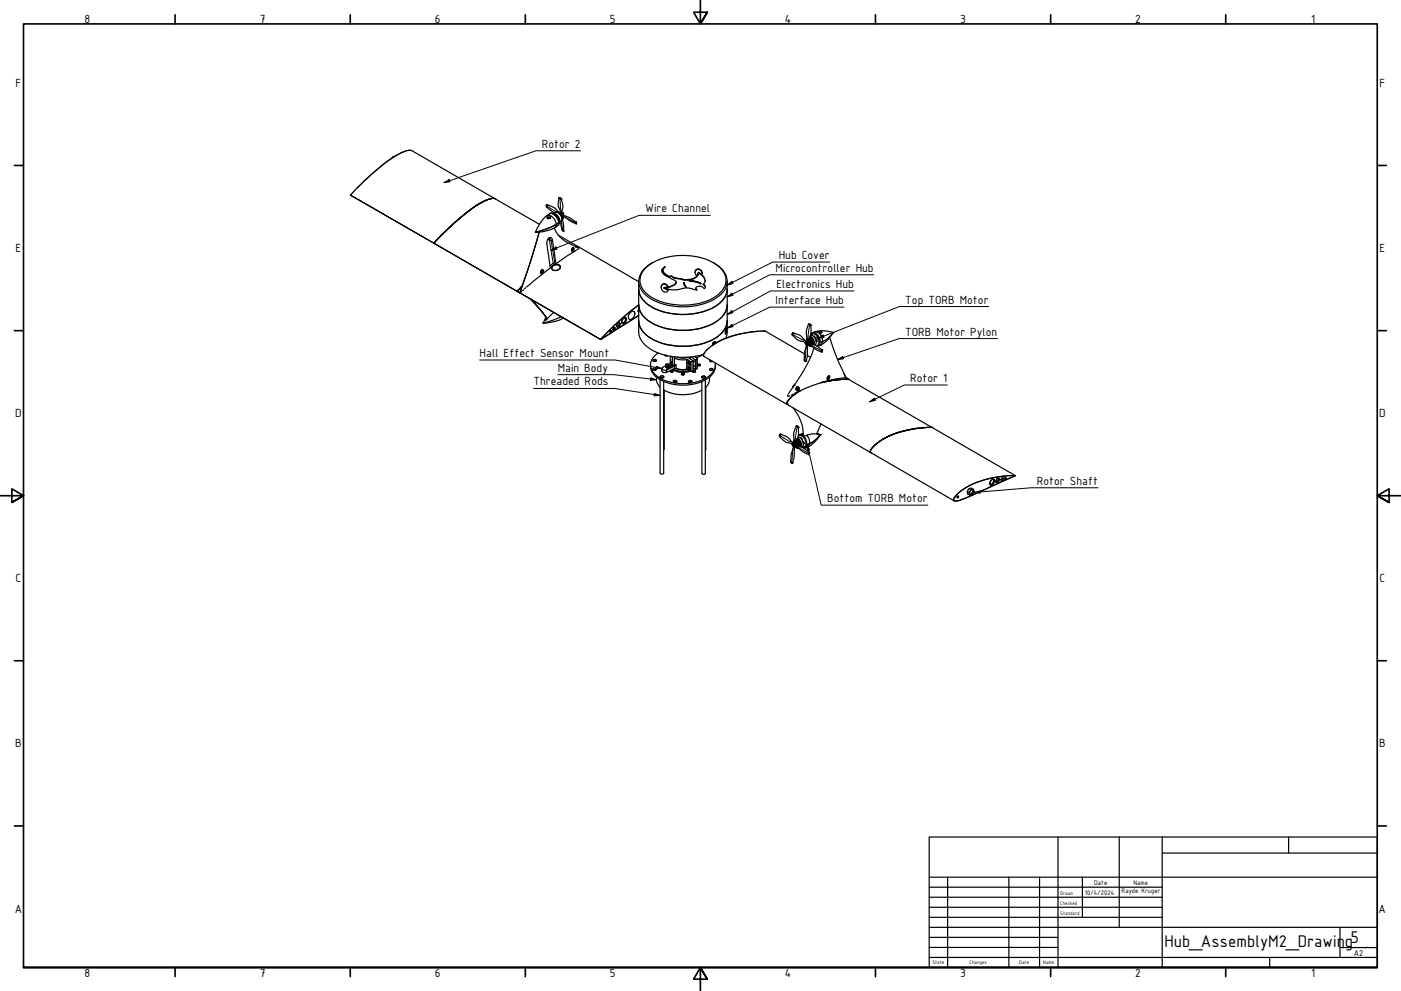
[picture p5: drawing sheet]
<svg xmlns="http://www.w3.org/2000/svg" width="594mm" height="420mm" viewBox="0 0 594 420" stroke-linecap="round" stroke-linejoin="round" font-family="sans-serif">
<!-- layer: Visible (ISO) -->
<g fill="none" stroke="#000" stroke-width=".51">
<path d="M167.1 66.5l-.8 .5 .5-.5M171.5 64.2a50.1 50.1 0 0 0-15.6 11.2l-4.6 4.5M172.6 63.9l-.5 .1M173 63.8l1.6 .1 54.1 31.2M173.9 63.7a23.3 23.3 0 0 0-11.5 6.1l-7.7 6.7-6 6.2M148.6 82.7l35.5 20.3M148.7 82.7h-.1M206.8 84.6l-.6 .3a72.2 72.2 0 0 0-19.6 15.4M208 84.3l-.6 .1M208.4 84.2l1.6 .1M209.2 84.1l-2.3 .5a54.6 54.6 0 0 0-16.8 12.3l-6 6.1M228.6 98.4l-3.6 12.2-4.5 13.5"/>
<path d="M228.7 98.4l-3.8 12.6-4.4 13.2M231.6 87.2l.2 .7-.2-.9a6.7 6.7 0 0 1 5.3 2.8l.7 .5M231.9 86.8l-.1 1.1 3.2 2.2M232 91.4a3.5 3.5 0 0 1 3.8 3.3l.1 .3M232 91.4a15.8 15.8 0 0 0-5 7.1h.1M232.1 91.9a.68 .68 0 0 1 1-.5 .68 .68 0 0 1 .1 1.1 .66 .66 0 0 1-.9 .3 .66 .66 0 0 1-.2-.9zM232.5 92.3l.5-.1v.4M232.9 92.2l-.6 .4v-.2v.3M233 90.6a3.1 3.1 0 0 1 3.8 2.4l.4 1.3-.2 .8-1.5 1.3M233 90.6a3.7 3.7 0 0 1 3.9 3.4l.1 .4M233 90.6a3.7 3.7 0 0 1 3.9 3.3l.1 .4M233 92.3v.3"/>
<path d="M233 90.6l-1 .8M234.4 90.5h.2M234.6 90.5l1.7 1.4 .9 2.3M234.7 90.6a2.89 2.89 0 0 1 2.5 3.5M235.1 96.6a12.1 12.1 0 0 0 7.2 7.1l3 1.5M235.3 90.9a2.87 2.87 0 0 1 1.7 2.6M235.5 96.4a16.7 16.7 0 0 1-8.4 2.1M235.6 95.4l-4.1 1.8-4.4 1.3M235.9 95.1l-.1 .8-.3 .5zM235.9 95.1l-.4 .2M235.9 95l-2.9 1.5-5.9 2M236 91.3l-.2 .1"/>
<path d="M236.5 90l-.9-.1-1 .6M236.8 99.7l34 19.7M236.9 90.1l-.4-.1 1.1 .6M236.9 94.3l-1 .8M236.9 92.6l-.1 .2M237 94.3l-1.1 .7M237.2 94.2v.3M237.4 90.5h.1a.76 .76 0 0 1 .6 1.2M237.6 90.7l.3 .4M237.6 90.7v.1M237.6 90.3l-.1 .2M237.6 90.7l.5 .3-.1 .5z"/>
<path d="M237.6 90.6v.1M237.6 90.3h.1M237.6 90.2l.8 .3M237.6 90.2l-.1-1.1a4.6 4.6 0 0 1-.7-3.7l.2-1.5 .9 .5-.9-.5 .6 .1a6.9 6.9 0 0 1 .7 6.1l.1 .4M237.6 90.4l.8 .1M237.6 90.2l.3 .2M237.6 90.3v.1M237.6 90.4l-.2 .1M237.8 93.8l.5 3.6M237.9 91.1h.1M237.9 91.2v.1M237.9 91.2l.5 1"/>
<path d="M237.9 91.1v.1M238.3 90.2l.5 .1v.6M238.3 97.4l.7 .5M238.3 91.6l.7 4.3v2.1l-.7-.6M238.3 90.3l.5 .8M238.3 91.5v.1M238.3 90.4l.1 .1M238.4 92.2l-.2-.3 .1 .4M238.4 92.2v.5M238.4 92.8l-.3 .8-.9 .7M238.4 91.3l-.1-.5v.8M238.4 90.9l4.2 2.1 1.5 1.1 .2 .7-2.4-1-3.3-2.3z"/>
<path d="M238.6 90.1l.4 .5M239 90.6v.1M244.1 94.1l.3 .7zM244.3 94.8h.1M184.1 103l35.2 20.5M229.2 115.4l.2 .3M229.4 114.7l.2 1-.4-.3 .4-.7M229.6 114.5l.3 1-.3-.9M229.7 114.5a.75 .75 0 0 1 .9 .7 .75 .75 0 0 1-.9 .7l-.5-.3zM229.7 114.5h.3M229.7 114.6l.5 .1-.3 .8M229.8 115.4l-.1 .1"/>
<path d="M230 114.5h.1M234.3 112.7a1.96 1.96 0 0 1 3.3 .6 1.94 1.94 0 0 1-1.8 1.4 1.94 1.94 0 0 1-1.9-1.2zM234.4 112.6a1.79 1.79 0 0 1 1.9-.6 1.79 1.79 0 0 1 1.3 1.5 2.14 2.14 0 0 1-3.7 .3zM235.8 111.9l-1.5-10.1a1.05 1.05 0 0 0-1.1-1.1 1.05 1.05 0 0 0-1 1.1l-.4 1.3 1.6 10.5-10.1 8M235.8 111.9l-.7-.4-.5 .1-1.4 1.2M237.6 113.2a2.05 2.05 0 0 0-2-.9 2.05 2.05 0 0 0-1.7 1.5M242.4 106l.2 .2M242.8 105.1l-.3 .3a.68 .68 0 0 0-.3 .9 .68 .68 0 0 0 .9 .3l.2-1M242.8 105l-.1 1.2a.64 .64 0 0 1-.2-.6 .64 .64 0 0 1 .5-.5M242.8 105.1h.5M242.8 106.1v.1M242.8 105l-.1 .1"/>
<path d="M243 105l-.1 1.2zM243.1 105a.66 .66 0 0 1 .3 .7 .66 .66 0 0 1-.5 .5M244.3 106.2l-8.5 5.7M244.5 104.5l-.5 .1 1.4 .1M245 105.7l-.4 .3M245.4 105.3l-.1 .2M270.8 119.2v21.5a10.6 10.6 0 0 0 7.5 8.6 30.3 30.3 0 0 0 20.1 .9M273.4 114a24.3 24.3 0 0 1 20.6-5.4 17.4 17.4 0 0 1 13.1 7.2 7.3 7.3 0 0 1-3.2 9.6 27.3 27.3 0 0 1-29.1-.4 7.1 7.1 0 0 1-1.4-11zM276.7 111.4a9.2 9.2 0 0 0-5.8 8.8 13.1 13.1 0 0 0 10.2 8.7 27.9 27.9 0 0 0 24.1-3.6 7.4 7.4 0 0 0-.6-12.5l-2.1-1.4M281.1 113.8l1-.7a1.9 1.9 0 0 0-.9 1.9 1.9 1.9 0 0 0 1.5 1.6 1.86 1.86 0 0 0 2 .4l1.4 .8a15.3 15.3 0 0 0 7 .5 3.5 3.5 0 0 0 3.1-2.7 3.7 3.7 0 0 1 2.6 4.2l-.6 .7a.98 .98 0 0 1 .9 .8 .98 .98 0 0 1-.5 1 2.15 2.15 0 0 0-3.5-.2l.5 .9h-.3a10.7 10.7 0 0 0-8.2-.1l-3-.1-2.2-.8a6.3 6.3 0 0 0 4.8-2.4l-.6-.7a12.1 12.1 0 0 1-5.4-3.7l-.1-.6zM281.1 114.7a3.2 3.2 0 0 0 3.5 2.5M281.6 113.6l-1 1.3"/>
<path d="M283.7 117.1v.3M284.6 117.2l1.5 .8M284.6 117v.2M286.1 118l3.4 .6M286.1 117.8v.2M286.8 119.6a2.98 2.98 0 0 1-2.6 2l-1.9 .6M289.5 118.6l2 .1a4.4 4.4 0 0 0 4.7-2.8 4.1 4.1 0 0 1 2.8 3.3M289.5 118.3v.3M290.1 119.8l.8 1.8-.4-.4a.99 .99 0 0 1-.4-1.4zM292.2 118.9l.1 .3 4.9 1M292.3 118.9l2.7 .4 2.2 .9-1.5-.7zM294.7 115.5a1.55 1.55 0 0 1 1.8-1.3 1.55 1.55 0 0 1 1.3 1.8"/>
<path d="M295 114.5a1.7 1.7 0 0 1 2-.2 1.7 1.7 0 0 1 .8 1.9l-1.6-.7-.8 1.3a1.75 1.75 0 0 1-.4-2.3zM296.2 115.6v.3M308.4 119.2v21.5l-.7 2.7M219.3 123.5l35.4 20.4M219.3 123.5h.1M220.5 124.2h.1M220.8 123.9l-.2 .2M221.2 123.5l-.2 .2M221.4 121.3l-2.1 2.2M222 122.9l-.4 .3M222.9 122l-.5 .5M224.9 126.7l3.7 4 3.4 4.5-3.4-4.5-3.7-4"/>
<path d="M230.3 136.9h.1M230.3 136.9h.2M231.5 134.5l-1.1 2.4M231.8 134.9l-.7 .8 .9-.6M234.8 132.4l-3.4 3.5-.3-.2M238 134.3l-3.1 1.3-4.4 1.3M238.9 134.8a15.1 15.1 0 0 1-8.5 2.1M260.1 139l.4-.2a.53 .53 0 0 1 .1 .7 .53 .53 0 0 1-.7 .2zM260.4 138.9l-.5 .8M262 137.2a.56 .56 0 0 1 .8-.2 .56 .56 0 0 1 .1 .8 .68 .68 0 0 1-.6 .9 .68 .68 0 0 1-.7-.7zM262.6 136.9a1.5 1.5 0 0 1-1 1.6M264.3 135.1a.74 .74 0 0 1 1.1-.3 .74 .74 0 0 1 .1 1.1 1.14 1.14 0 0 1-1.8 1v-.9z"/>
<path d="M265.1 134.7a1.71 1.71 0 0 1-1.3 2.3M267.4 132.4a1.01 1.01 0 0 1 1.4-.3 1.01 1.01 0 0 1 .3 1.4 1.81 1.81 0 0 1-2.5 1.7 2.35 2.35 0 0 1 .8-2.8zM270.4 131.9l.2-.1zM270.8 136a10.3 10.3 0 0 0 7.6 8.6 28.4 28.4 0 0 0 26.2-2.1 8.8 8.8 0 0 0 3.8-6.5M270.8 122.5a10 10 0 0 0 6.5 8.2 28.8 28.8 0 0 0 27.3-1.7 8.8 8.8 0 0 0 3.8-6.5M270.8 130.9v.1M270.8 131.6v.2M270.8 132.3v.1M270.8 131.9v.2M270.8 130.5v.2M270.8 130.2v.1M270.8 131.2v.2"/>
<path d="M280.7 120.7a1.5 1.5 0 0 1 2.6 .8l-1.7 .5 1.8 .9a1.64 1.64 0 0 1-2 .8 1.64 1.64 0 0 1-1-1.9zM281.6 122l1.7 1M283.1 121.5a1.42 1.42 0 0 0-1.5-1.1 1.42 1.42 0 0 0-1.2 1.4M289.9 120.1l.3 .9 .7 .6M295.1 122.2l.3 .8M298.2 120.5l.9 1.2M308 139.2l.1 1.4-.5 1.1zM308.4 129.3a10 10 0 0 1-6.5 8.2 28.8 28.8 0 0 1-27.3-1.8 8.8 8.8 0 0 1-3.8-6.4 113.6 113.6 0 0 0-16.1 14.6l16.1-10.1M342.8 137.5l1 .4M258.8 140.3h.4l-.3 .5zM258.8 140.3l-.1 .2M275.8 154.7a7.4 7.4 0 0 0 5.6 7 20.2 20.2 0 0 0 20.2-2.5l1.5-2.5 .2-2"/>
<path d="M276.9 152.6a.82 .82 0 0 1 .8-.2 .82 .82 0 0 1 .6 .6 .78 .78 0 0 1-.9 .3 .78 .78 0 0 1-.5-.7zM276.9 156.8h1.2M276.9 156.2a.67 .67 0 0 1 .9-.2 .67 .67 0 0 1 .3 .9 .68 .68 0 0 1-.9 .1 .68 .68 0 0 1-.3-.8zM277 153.1h1.1M278.4 159.9l.1 2.1 1.4 2.2M279.1 149.6a5.5 5.5 0 0 0-.5 9.9 20.6 20.6 0 0 0 22 0 5.9 5.9 0 0 0 2.7-5.7M279.9 159.8v.1M280 159.7a.69 .69 0 0 1 .8-.4 .69 .69 0 0 1 .5 .7 .76 .76 0 0 1-.8 .3 .76 .76 0 0 1-.5-.6zM280.1 159.4a.79 .79 0 0 1 .9-.1 .79 .79 0 0 1 .4 .7 .73 .73 0 0 1-.9 .4 .73 .73 0 0 1-.4-1zM281.4 159.8v.1M282 150.6l.4 .4 .7-.1M282.3 157.7l.1 .1"/>
<path d="M282.4 157.8l-.1 .1M282.4 155.7l.5 .4 .6-.1M282.6 155.4l.1 .1M282.7 155.6l.8 .5M282.7 155.5v.1M283.4 154.6a.67 .67 0 0 0-1.1 .1M283.5 156h.1M283.5 154.6a.57 .57 0 0 0-.7-.3 .57 .57 0 0 0-.4 .6l.2 .1M284.2 157.5l.3-.4 .9 .4M284.2 151l.1 3.2M284.2 157.3a.55 .55 0 0 1 .7-.2 .55 .55 0 0 1 .3 .6h-.8zM284.2 154v.2"/>
<path d="M284.4 154.1l-3.3 1.6a.81 .81 0 0 0-.2 1.2 .81 .81 0 0 0 1.2 .1l4.6-2.3M284.6 153.3l-.2 .8M284.9 154.1l.2 .1M285.1 154.2v.1M285.1 154.2l-.1 .6 .4 .2M285.2 156.6a8.5 8.5 0 0 0 7.5 .7M285.5 155l-2 1M285.8 154.7h.1M285.9 151.7v2.8l-.4 .5M286.1 151.3l-.2 .4a11.5 11.5 0 0 0 5.8 .9l1.3 .8 .9-.4M286.6 156.2a6.9 6.9 0 0 0 5 .4M286.7 156.2l2.5 .5 2.5-.1"/>
<path d="M286.7 156.2h-.6l-3.4 1.6a1.51 1.51 0 0 1-2-.5v-1M287.1 151.4a7.2 7.2 0 0 0 4.7 .2l2.1 1.4v4.1l-1.2 .2M289 158.5l.1-.2a.58 .58 0 0 1 .7-.1 .58 .58 0 0 1 .3 .6 .63 .63 0 0 1-.7 .2 .63 .63 0 0 1-.4-.5zM291.7 156.6l1 .7M291.8 156.1v-.8h.4l.5 .7v.7h-.5M291.8 156.1l.2-.2 .5 .7-.3 .1zM292 153.3l-.2 .7v-.7h.4l.5 .7v.7h-.5M292 153.8l.5 .7-.3 .2-.4-.7M292 155.3v.6M292.4 153.5v.5l.3 .2M292.4 155.5v.6l.3 .2M292.5 156.6h.2"/>
<path d="M292.5 154.5h.2M292.7 151.4v.8M293.1 151.3l1.8 1.3v4l-1-.6M293.8 157.3a.56 .56 0 0 1 .7-.3 .56 .56 0 0 1 .3 .8 .58 .58 0 0 1-.7 .1 .58 .58 0 0 1-.3-.6zM293.9 153v-.3a.42 .42 0 0 1 .5 .2 .42 .42 0 0 1-.2 .6l-.3-.3M293.9 154.7l.5 .7-.5-.2M294.4 156.3l-.5 .4M294.5 151.1l1.2 .9-.8 .6M295 151v.5M295.7 152.1v4.2l-.8 .3M295.7 154.8a.72 .72 0 0 1 1.3 0M295.8 154.6a.56 .56 0 0 1 .7-.3 .56 .56 0 0 1 .3 .7h-.9z"/>
<path d="M297.6 159.7a.82 .82 0 0 1 .9-.3 .82 .82 0 0 1 .6 .7 .82 .82 0 0 1-.9 .2 .82 .82 0 0 1-.6-.6zM297.6 159.7a.7 .7 0 0 1 .9-.3 .7 .7 0 0 1 .5 .7 .83 .83 0 0 1-1.4-.4zM297.6 159.9v.2M298.3 150.3l-3 1.4M298.3 150.3l.2 .8 35.3 20.4M299.1 159.9v.2M300.3 147.8l-2 2.5M300.9 159.9l-.2 2.2-1.6 2.2M300.9 156.4a.7 .7 0 0 1 1-.3 .7 .7 0 0 1 .3 .9 .76 .76 0 0 1-.8 .1 .76 .76 0 0 1-.5-.7zM301.1 157h1.2M301.1 152.6a.57 .57 0 0 0 .1 .8 .57 .57 0 0 0 .8-.1h.3M301.9 146.5a43.4 43.4 0 0 1 22.6-6.1l16.6 9.6"/>
<path d="M302 153.1l-.9 .1M302.1 146.2l.2 .1M302.6 146.1v-.4l-.1 .5M302.8 145.8l-.1 .2M302.9 144.9l.5 .2M303 145.9l-.7-.4-.1 .8M303.5 145.2l-.7 .3M303.5 145.2a.58 .58 0 0 0-.6-.5 .58 .58 0 0 0-.5 .6l.7 .4M303.8 145.3l-.4-.1-.5 .4M321.4 140.4a37.4 37.4 0 0 0-20.9 7.3l-1 .9M336.2 141.1l.2 .1M336.4 141.2l-.3 1-.2-.5 .3-.6-.3 .5a6.3 6.3 0 0 0 5.3 3.4l.3 .2"/>
<path d="M336.4 141.2a5.4 5.4 0 0 1 4.2 2.4l1.3 1M341.4 145.4l.2 .4h.3l-.1-.5h-.4a.37 .37 0 0 1 .5 .1 .37 .37 0 0 1-.1 .5l-.2-.1M341.4 145.4v.1M341.6 145.7v.1M341.6 145.1l.1-.2a.55 .55 0 0 1 .8 .3 .55 .55 0 0 1-.5 .7l-.9 4.8v1.9l.6 .6-.6-.4 .5 .4a13.3 13.3 0 0 0 .9-6.7v-.5M341.8 145.1a.38 .38 0 0 1 .5 .2 .38 .38 0 0 1-.2 .5M341.9 144.9a.45 .45 0 0 1 .5 .3 .45 .45 0 0 1-.2 .6h-.3M341.9 145l-.3 .1M341.9 144.6l-.1 .2zM342 143.9l.1-.3v.5M342 143.9v.2M342 144.1v.4"/>
<path d="M342 144v.5M342 144.5l-.1 .1M342 143.8v.3M342 144.5v.1M342.1 144.5l.6 .3M342.1 144.5l-.2-2.7a7 7 0 0 1 1.2-4.5l.7 .4 .1 2a5.9 5.9 0 0 1-1 4.2l-.1 .9M342.1 144.7l.7 .1M342.1 144.5l.3 .2M342.1 144.7l-.2 .1M342.1 144.5v.2M342.2 143.4l-.1 .2 .1-.2M342.2 143.4h-.1"/>
<path d="M342.3 150.7l1.4 .8M342.5 146l.3 .2M342.5 146v.1M342.7 144.8h.1M342.7 145.8h.1M342.8 144.6h.2a.43 .43 0 0 1 .4 .3 .43 .43 0 0 1-.2 .5M342.8 144.7l.3 .6M342.8 145.8l-.5 .2 .2 .1M342.8 146.2l.1 .1M342.8 145.8v.4M342.8 145.2v.6M342.8 145.2l4.3 2 1.4 1.1v1"/>
<path d="M342.8 145.2l-.1 .6M342.8 145.2v.4M342.8 145.9v.2M342.8 145.8v.1M342.8 145.8h.1M342.9 145.9h.1M342.9 146l.1 .4 .9 .4M342.9 145.8l3.2 2.5 2.5 1 .1-.6-.2-.4 .2 .6M343 143.7l-.2 .4 .2-.2M343 145.9l.1 .6 .6 .2M343 143.7l.1 .2zM343 143.6v.1"/>
<path d="M343.1 144l.3 .1M343.1 143.9l.2 .2M343.3 146.1l.4 .6M343.4 146.2h.1M343.3 146.2l.4 .5M343.3 142.9h.1M343.3 142.9l.3 .7M343.4 144.1l.1 .3 .4-.1v.6M343.4 146.2l.4 .5M343.5 146.3l.3 .4M343.5 146.7l.7 .2M343.6 142.3a2.51 2.51 0 0 1 2.2 1.4 2.51 2.51 0 0 1-.2 2.6"/>
<path d="M343.9 145.6h.1M343.8 146.7l.4 .1M343.9 144.9l.2 .1-.4 .2 .2 .3M343.9 143.4l.1-.4-.7-.2 .7 .3-.1 .5M343.9 143.4l-.6 .7M343.9 144.9l.8 .2M343.9 145.6l.8 .2M343.9 143.4l-.5 .4M343.9 144.4v.5M343.9 141.6v.1M343.9 141.4a2.81 2.81 0 0 1 3.6 2.7l-.1 1.9-.8 .9 1.4-.6 .8-1.5M343.9 145.5h.1"/>
<path d="M343.9 143.5l-.4 .4v.4h.4M343.9 143.5l.5-.1-.2 .5M343.9 143.6l-.4 .3M343.9 143.5h.5l-.2 .4M344.1 145.1l.6 .1M344.1 145.6l.6 .1M344.1 145.7l.6 .1M344.1 145.1h-.3l.3 .5M344.1 144.9l.6 .2M344.2 146.9h.2M344.2 143.9l-.3 .4M344.2 143.4l-.2 .7"/>
<path d="M344.3 143.9l-.4 .5M344.3 143.9h.3l.3 .7-.2 .5M344.3 144l-.4 .4M344.4 143.9h.3M344.4 145.2l.6 .3M344.4 145.8v.1M344.4 143.9l-.1 .1M344.4 141.7l-.2 .1M344.4 142.1l-.2-.6a2.17 2.17 0 0 1 2.5 1.5l-.1-.1a.34 .34 0 0 0-.2 .5 .34 .34 0 0 0 .6 0l-.3-.4 .3 .5M344.4 141.1a3.3 3.3 0 0 1 3.3 4.2l1.1-.5M344.4 141.1l-.2 .1M344.6 143.9l-.3 .7 .7 .3"/>
<path d="M344.7 145.2l.4 .3-.4 .2M344.7 145.8l.2 .3M344.7 145.2l.4 .3-1 .1M344.7 143.9l.3 1M344.7 145.1h.1M345 144.9l-.3 .2M345 142.6h.2M345.1 147.6a53.3 53.3 0 0 1-7.5 14.6l-3.2 4.7M345.2 142.6h.1M345.3 142.6l.3 .8M345.5 140.7a3.5 3.5 0 0 1 3.3 4.1M345.5 140.7a3.4 3.4 0 0 1 3.2 4.2 10.4 10.4 0 0 0 4.6-3.9"/>
<path d="M345.5 140.7l1.7-.4a13.9 13.9 0 0 1 6 .6M345.5 140.7l-1.1 .4M345.9 143.8l.1 .2a.53 .53 0 0 1 .5 .5 .53 .53 0 0 1-.4 .5M346.1 144.4v.5M346.9 143l-.2 .1M347 143.4a2.54 2.54 0 0 1-.6 3.3M347.1 140.4a.79 .79 0 0 1 .9-.1 .79 .79 0 0 1 .4 .8 .83 .83 0 0 1-1.3-.7zM347.5 140.9l.7 .2zM348.7 144.9l-1 .4M351 159.9l.4-.5 .4 .3-.1 .7-.6 .5-.3-.2M351.4 159.4h.1M351.6 159.9a.37 .37 0 0 0-.5 .1 .37 .37 0 0 0 .1 .6"/>
<path d="M351.7 159.7l-.1-.3-.6 .2-.3 .9M351.8 143.1a100.2 100.2 0 0 0 6 15l.8 2.1-1 .1M351.9 159.9l-.4 .8-.5 .3-.3-.5M353.2 140.9h.1M353.3 141a12.9 12.9 0 0 1-5.5 5.4M353.3 140.9v.1M357.9 158.3l.8 1.9 1.1 .6M279.9 161v39.6a.94 .94 0 0 0 1.5 0v-38.9M281.4 165.3a17.4 17.4 0 0 0 16.2 .1M281.6 165.4l-.2 25.3M285.6 161.5a.78 .78 0 0 1 .8-.3 .78 .78 0 0 1 .6 .7 .78 .78 0 0 1-.9 .3 .78 .78 0 0 1-.5-.7zM285.7 162h1.1"/>
<path d="M292.1 162h1.2a.66 .66 0 0 1-.8 .2 .66 .66 0 0 1-.3-.8 .66 .66 0 0 1 .8-.2 .66 .66 0 0 1 .3 .8M299.1 161.1v39.6a.81 .81 0 0 1-.7 .5 .81 .81 0 0 1-.8-.5v-38.9M299.3 164.2l-.2 26.6M333.8 171.5l35.4 20.4M334.1 167.4l-.1 .5M335 167.8l-.9 .2M335.7 168.3l-.5 .3M336.2 172.8l2.1 3a17.5 17.5 0 0 1 2.4 8.9M336.3 167.1l-.7 .4M336.5 163.6l-.3 .5M336.7 163.5l-.5 .8M336.8 163.3l-.2 .1"/>
<path d="M337.4 165l.5 .7 .8-.2M337.4 165h.1M337.5 164.8l.2 .2M337.8 164.2l-.1 .1M338.1 164.3l.5-.1 .2 .6-.5 .6-.5 .1-.1-.5zM338.1 164.3l-.3-.2-.2 .3M338.2 164.7h.4l-.3 .5zM338.2 164.8l.3-.2v.5l-.2 .1zM338.4 165.3l.3 .2M338.5 164.5l-.5 .3 .1 .4M338.5 164.5v.1M338.5 164.1l.1 .1"/>
<path d="M338.7 164.5l.3 .2M339 164.7l-.4-.7a.86 .86 0 0 0-1.2 1M339 164.7l-.3 .8M339.3 165.7a10.8 10.8 0 0 0-5.7 5.5l.2 .3M339.3 165.7l-2.1 1.3 .7-.5M339.3 165.7l-.5 .3M348.2 179.7l-1.9 4.3M350.8 160.3l-.1 .2M351.3 160.1h.3l-.1 .3h-.3zM351.4 160.6l.1 .1M356.5 160.4a61.8 61.8 0 0 0-19.6 6.5M357.3 160.3h-.5"/>
<path d="M359.8 160.8h-.1a38.3 38.3 0 0 0-11.5 1.4l8.5-1.3M359.8 160.8l35.4 20.4M330.8 184.1h.1M330.9 184.1l-.3 1-.1-.7 .3-.3-.3 .5a6.6 6.6 0 0 0 5.2 3.6l.3 .2M330.9 184.1a5.8 5.8 0 0 1 4.3 2.6l1.3 1M336 188.6l.4 .4-.1-.5-.3-.1a.37 .37 0 0 1 .5 .2 .37 .37 0 0 1-.1 .5l-.4-.1M336.3 188.3a.38 .38 0 0 1 .5 .1 .38 .38 0 0 1-.2 .6M336.4 188.2l-.2-.1a.51 .51 0 0 1 .8 .3 .51 .51 0 0 1-.6 .6M336.5 189.1l-1 3.8-.2 2.8 .7 .5-.2 .1-.5-.5 .6 .5a15 15 0 0 0 1.1-7M336.5 187.7l-.1 .2M336.5 188.1l.4 .4-.1 .5M336.5 187.7v.1"/>
<path d="M336.5 187.6v.1M336.5 188.1l-.1 .1M336.5 187.7l.1 .1M336.5 187.1v.1M336.5 187.2v.4M336.5 187.1v.6M336.5 186.9v.3M336.6 187.7l.7 .2M336.6 187.7l.1-.9a6.9 6.9 0 0 1 1.2-6.2l.6 .4-.9-.3 .9 .5 .1 1.8a7.9 7.9 0 0 1-1.2 4.6l-.1 .3M336.6 187.9h.7M336.6 187.7l.3 .2M336.6 187.7v.2"/>
<path d="M336.6 187.9h-.2M336.7 186.5v.7M336.7 186.5l-.2 .6M336.7 189h.1M336.7 189l-.3 .1M336.8 189.1l.2 .2M337 189.1l.2 .3M337 189.3h.2M337 189.2v.1M337.2 189.4l.1 .1M337.2 189l-.3 .1M337.2 189l.2 .1"/>
<path d="M337.3 189.5l.9 .4M337.3 189.1l-.1 .3M337.3 189.1l-.1 .2M337.3 189v.1M337.4 189.1l-.1 .4M337.4 187.9a.38 .38 0 0 1 .5 .2 .38 .38 0 0 1-.3 .5zM337.4 189.5l.9 .5M337.4 188.4v.7M337.4 188.4l3.8 1.9 1.8 1.5M337.4 189.1l3.2 2.5 2.4 1.2M337.4 188.4l-.2 .6M337.4 188.4l-.1 .4"/>
<path d="M337.4 189.2v.3M337.5 187l-.1 .4 .2-.3M337.5 186.9l.1 .3M337.5 187h.1M337.6 186.8l.1 .4M337.6 187.2l.5-.1-.2 .4 .4 .2M337.7 189.3l.4 .5M337.8 189.4h.1M337.8 189.4l.4 .5M337.9 189.5l.4 .4M337.9 186l.7 .4-.2 .3M337.9 189.9l.9 .2"/>
<path d="M337.9 186.1l.2 .8M338 186l.5 .3v.4M338 189.5l.3 .3M338.3 187.8l.1 .3M338.3 187.7v.1M338.3 189.9l.3 .1M338.3 185.5a2.53 2.53 0 0 1 2.1 1.5 2.53 2.53 0 0 1-.4 2.7M338.3 190h.1M338.3 189.8h.1M338.3 188.8l-.1 .1M338.3 189.8l.3 .2M338.3 188.8v.1"/>
<path d="M338.3 188.8l.3 .1M338.4 188.1l.1 .2M338.4 186.7l-.7 .5M338.4 186.7l-.4 .3M338.4 187.6h-.1M338.4 188.1l.2 .2M338.4 186.7h.1M338.5 188.3l-.2 .3 .3 .3-.3-.1M338.5 186.7l-.5 .6 .3 .3M338.5 186.7l.5 .1-.2 .3M338.5 184.8a2.75 2.75 0 0 1 3.3 3.1l-.7 2a.34 .34 0 0 1-.6-.2 .34 .34 0 0 1 .4-.4l.2 .5-.2-.5M338.5 188.3l-.2 .2 .3 .3"/>
<path d="M338.5 188.3h.1M338.5 186.7l-.4 .5M338.6 184.5a3 3 0 0 1 3.5 3.1l-.3 1.8-.6 .7M338.6 188.8l.6 .2M338.6 188.9l.9 .4M338.6 189l.9 .2M338.6 188.3l.6 .1M338.6 188.8l.6 .1M338.6 188.4l.6 .1M338.6 188.2l.6 .1M338.8 187.2l-.4 .4M338.8 187.1l-.4 .4"/>
<path d="M338.8 187.2l-.5 .7M338.8 186.7l-.3 .6M338.8 187.1v.1M338.8 187.2h.1M338.8 189l.1 .2M338.9 187.2l.6 .6-.2 .6M338.9 187.2l-.4 .5M338.9 187.2h.3l.3 .9M338.9 188.4l.6 .4M339.2 187.2l-.4 .6 .7 .4M339.2 188.4l.3 .4-.3 .1M339.2 188.4h.1"/>
<path d="M339.2 188.3h.1M339.5 189.3l-.1 .1M339.5 188.1l-.2 .2M339.5 185.8a.58 .58 0 0 1 .6 .2 .58 .58 0 0 1 .1 .6M340 183.9l-1.2 .5M340.4 187.1l.2 .1a.56 .56 0 0 1 .4 .5 .56 .56 0 0 1-.3 .6M340.6 184l-.7 .3 1.1 .7 1.1-.4M340.6 183.9h-.6M340.6 187.7l.1 .4M340.6 183.7l-.6 .2M340.7 184.4l-.3 .1M341.1 189.6l-.2 .1"/>
<path d="M342.1 184.6a4.1 4.1 0 0 1 1.2 3.5M342.3 189.7l-1.1 .4M343 191.8v1M343 191.8l.2 .4-.2 .6M343 191.8l.1 1M343.3 188.1l-1 .3-.3 .9-.8 .8M343.3 188.1l-.5 1.2-.5 .4M346.8 183.9l.2 .2-2.8-.1-2.1 .6M346.8 183.9l-.5-.1 1.6 .5M346.8 183.9l-.2 .1M347.8 184.3l-2.7 2.8-1.8 1M347.8 184.3h.1"/>
<path d="M347.8 184.3l-2.5 2.6-2 1.2M347.9 184.3h-.1a12.8 12.8 0 0 1-5.5 5.4M369 191.7l.2 .2M369 191.6v.1M369.2 191.9l35.4 20.4M371 188.6l-.4 .5M392.1 181.3a36.2 36.2 0 0 0-20.9 7.2 5.4 5.4 0 0 0-2.2 3.1M392.6 181.3a39.6 39.6 0 0 0-20 6.1l.6-.4M392.6 181.3a43.8 43.8 0 0 0-18.5 5.1M395.2 181.2l-2.6 .1M395.2 181.2l35.3 20.5M405.5 209.9a35.2 35.2 0 0 1 22.2-8.2h2.8l-5.7 2.5a139.3 139.3 0 0 1-19.2 8.2 .85 .85 0 0 1-1.2-.2 .85 .85 0 0 1 .3-1.2z"/>
<path d="M405.8 209.6a36.5 36.5 0 0 1 22.6-7.9h2.1l-5.6 2.5a145.6 145.6 0 0 1-19.3 8.2 .85 .85 0 0 1-1.2-.2 .85 .85 0 0 1 .3-1.2zM406.1 210.4l-.2 .3M410.2 208.4l.8 .4M411 207.2l.7 .4M411.6 209.3l.6 .4M412.1 209.7h.1M412.3 208.8l.6-.4a.65 .65 0 0 1 .1 .9 .65 .65 0 0 1-.8 .2zM412.4 208.1l.6 .3M412.7 207.4l-.8-.4a1.73 1.73 0 0 0-1.6 2.5l.8 .3M412.9 208.3a.74 .74 0 0 0-.7-.8 .74 .74 0 0 0-.8 .8 .81 .81 0 0 0-.4 .9 .81 .81 0 0 0 .9 .6l.2-.1M412.9 208.4v-.2a.74 .74 0 0 0-.8-.8 .74 .74 0 0 0-.7 .9l-.2 .2a.75 .75 0 0 0-.1 1.1 .75 .75 0 0 0 1 .1M413.1 208.8v-.2a.63 .63 0 0 0-.9 .3 .63 .63 0 0 0 .4 .8h.1"/>
<path d="M420.1 203.8a.87 .87 0 0 1 1.4-.5 .87 .87 0 0 1-.1 1.4 .9 .9 0 0 1-.7 .9 .9 .9 0 0 1-1-.5zM421.2 203.2a1.77 1.77 0 0 1-1.3 2.3M422.7 203.1a.57 .57 0 0 1 .9-.3 .57 .57 0 0 1 .1 .9 .72 .72 0 0 1-.5 .8 .72 .72 0 0 1-.9-.3zM423.4 202.8a1.47 1.47 0 0 1-1 1.6M424.7 202.9l.3-.3a.48 .48 0 0 1 .3 .7 .48 .48 0 0 1-.8 .1zM425.1 202.6l-.6 .9M426.2 202.6l-.1 .2"/>
<circle cx="344.1" cy="141.9" r=".37"/>
<circle cx="351.5" cy="160.3" r=".32"/>
<circle cx="406.1" cy="210.6" r=".32"/>
<circle cx="426.3" cy="202.7" r=".32"/>
</g>
<g fill="#000">
<circle cx="148.6" cy="82.7" r=".25"/>
<circle cx="227.1" cy="98.4" r=".25"/>
<circle cx="227.1" cy="98.5" r=".25"/>
<circle cx="231.9" cy="86.8" r=".25"/>
<circle cx="233" cy="92.6" r=".25"/>
<circle cx="235.6" cy="95.4" r=".25"/>
<circle cx="235.9" cy="95.1" r=".25"/>
<circle cx="236.6" cy="90" r=".25"/>
<circle cx="237.5" cy="90.6" r=".25"/>
<circle cx="237.6" cy="90.7" r=".25"/>
<circle cx="237.6" cy="90.3" r=".25"/>
<circle cx="237.9" cy="91.2" r=".25"/>
<circle cx="237.9" cy="84.4" r=".25"/>
<circle cx="238.3" cy="92.2" r=".25"/>
<circle cx="238.3" cy="91.6" r=".25"/>
<circle cx="238.4" cy="90.6" r=".25"/>
<circle cx="238.4" cy="92.7" r=".25"/>
<circle cx="238.4" cy="92.2" r=".25"/>
<circle cx="238.4" cy="92.3" r=".25"/>
<circle cx="238.6" cy="91.5" r=".25"/>
<circle cx="239" cy="97.9" r=".25"/>
<circle cx="244.1" cy="94.1" r=".25"/>
<circle cx="184" cy="103.1" r=".25"/>
<circle cx="219.3" cy="123.5" r=".25"/>
<circle cx="230.4" cy="136.9" r=".25"/>
<circle cx="343.8" cy="137.9" r=".25"/>
<circle cx="282" cy="150.6" r=".25"/>
<circle cx="293.7" cy="157.5" r=".25"/>
<circle cx="336.4" cy="141.2" r=".25"/>
<circle cx="341.8" cy="153.1" r=".25"/>
<circle cx="341.9" cy="144.6" r=".25"/>
<circle cx="342" cy="143.9" r=".25"/>
<circle cx="342" cy="144.6" r=".25"/>
<circle cx="342" cy="144.5" r=".25"/>
<circle cx="342" cy="144" r=".25"/>
<circle cx="342.1" cy="143.9" r=".25"/>
<circle cx="342.1" cy="144.2" r=".25"/>
<circle cx="342.5" cy="146" r=".25"/>
<circle cx="342.7" cy="145.1" r=".25"/>
<circle cx="342.8" cy="146.3" r=".25"/>
<circle cx="342.8" cy="146.1" r=".25"/>
<circle cx="342.8" cy="144.8" r=".25"/>
<circle cx="342.8" cy="144.9" r=".25"/>
<circle cx="342.8" cy="146" r=".25"/>
<circle cx="342.9" cy="146.3" r=".25"/>
<circle cx="343.3" cy="146.2" r=".25"/>
<circle cx="343.4" cy="146.2" r=".25"/>
<circle cx="343.7" cy="143.7" r=".25"/>
<circle cx="343.8" cy="146.7" r=".25"/>
<circle cx="343.9" cy="144.4" r=".25"/>
<circle cx="343.9" cy="143.4" r=".25"/>
<circle cx="343.9" cy="146.7" r=".25"/>
<circle cx="343.9" cy="143.5" r=".25"/>
<circle cx="344" cy="144.2" r=".25"/>
<circle cx="344.2" cy="143.9" r=".25"/>
<circle cx="344.3" cy="145.6" r=".25"/>
<circle cx="344.3" cy="143.9" r=".25"/>
<circle cx="344.4" cy="145.1" r=".25"/>
<circle cx="344.7" cy="145.7" r=".25"/>
<circle cx="344.7" cy="145.6" r=".25"/>
<circle cx="344.7" cy="145.2" r=".25"/>
<circle cx="344.7" cy="145.8" r=".25"/>
<circle cx="348.5" cy="148.3" r=".25"/>
<circle cx="351.4" cy="159.4" r=".25"/>
<circle cx="353.3" cy="141" r=".25"/>
<circle cx="333.6" cy="171.2" r=".25"/>
<circle cx="333.8" cy="171.5" r=".25"/>
<circle cx="336.7" cy="163.4" r=".25"/>
<circle cx="337.8" cy="165.5" r=".25"/>
<circle cx="358.7" cy="160.2" r=".25"/>
<circle cx="359.8" cy="160.8" r=".25"/>
<circle cx="330.9" cy="184.1" r=".25"/>
<circle cx="336" cy="188.6" r=".25"/>
<circle cx="336" cy="196.2" r=".25"/>
<circle cx="336.5" cy="187.7" r=".25"/>
<circle cx="336.6" cy="187.6" r=".25"/>
<circle cx="336.6" cy="187.2" r=".25"/>
<circle cx="336.6" cy="187.1" r=".25"/>
<circle cx="336.6" cy="187.7" r=".25"/>
<circle cx="336.6" cy="187" r=".25"/>
<circle cx="336.7" cy="187.4" r=".25"/>
<circle cx="337" cy="189.3" r=".25"/>
<circle cx="337" cy="189.2" r=".25"/>
<circle cx="337.2" cy="189.3" r=".25"/>
<circle cx="337.2" cy="188.4" r=".25"/>
<circle cx="337.2" cy="189.4" r=".25"/>
<circle cx="337.3" cy="188.1" r=".25"/>
<circle cx="337.3" cy="189.5" r=".25"/>
<circle cx="337.4" cy="189.1" r=".25"/>
<circle cx="337.4" cy="189.5" r=".25"/>
<circle cx="337.7" cy="189.3" r=".25"/>
<circle cx="337.8" cy="189.4" r=".25"/>
<circle cx="338.2" cy="187" r=".25"/>
<circle cx="338.2" cy="189.8" r=".25"/>
<circle cx="338.2" cy="189.9" r=".25"/>
<circle cx="338.3" cy="189.9" r=".25"/>
<circle cx="338.4" cy="189.9" r=".25"/>
<circle cx="338.4" cy="187.6" r=".25"/>
<circle cx="338.5" cy="186.7" r=".25"/>
<circle cx="338.5" cy="181.2" r=".25"/>
<circle cx="338.6" cy="187.4" r=".25"/>
<circle cx="338.8" cy="187.1" r=".25"/>
<circle cx="338.8" cy="188.3" r=".25"/>
<circle cx="338.8" cy="188.9" r=".25"/>
<circle cx="338.9" cy="187.2" r=".25"/>
<circle cx="339.2" cy="188.4" r=".25"/>
<circle cx="339.2" cy="188.5" r=".25"/>
<circle cx="340.7" cy="190" r=".25"/>
<circle cx="340.9" cy="187.9" r=".25"/>
<circle cx="343" cy="191.8" r=".25"/>
<circle cx="343.3" cy="188.1" r=".25"/>
<circle cx="347.7" cy="184.2" r=".25"/>
<circle cx="347.8" cy="184.3" r=".25"/>
<circle cx="347.9" cy="184.3" r=".25"/>
<circle cx="369.2" cy="191.9" r=".25"/>
<circle cx="395.2" cy="181.2" r=".25"/>
</g>
<!-- layer: Visible Narrow (ISO) -->
<g fill="none" stroke="#000" stroke-width=".42">
<path d="M148.6 82.7l106.1 61.2M227.1 98.4v.1M231.8 86.8h.1M231.8 87.4l3.8 2.2 1.9 .7M235.6 89.9a3.3 3.3 0 0 1 2.5 4.2l.5 3.5M236.6 90h.1M237 83.9l.9 .5M237.4 84.2l.2 3.6 .7 2.7M237.6 90.7h.1M237.6 90.3h.1M237.9 91.2h.1M238.3 91.5v.2"/>
<path d="M238.3 92.2h.1M238.3 90.8l.1 .2M238.4 90.5v.1M238.6 91.5l5.6 3M239 97.9v.1M244.1 94.1l.3 .7M232.5 101.2l.2 .3-.6 .4M232.6 101l.5 .2M232.8 101.3h.5l.4 .8a.62 .62 0 0 1-.7 0 .62 .62 0 0 1-.2-.8zM233 102.2l1.6 9.4M234.3 101.8l-.6 .3 1.6 9.4M230.4 136.9h.1"/>
<path d="M343 137.3l.5 .2 .3 .4M343.3 137.7a19.9 19.9 0 0 0-.5 7.2M282 150.6l.4 .3 .6-.1M282.4 155.7h.1M282.4 155.7l.4 .4M282.7 156.8v1M282.8 156.1h.1M283.4 154.6a.54 .54 0 0 0-.6-.3 .54 .54 0 0 0-.4 .6l.2 .1M283.4 156v.1M284.2 157.3a.51 .51 0 0 1 .7-.2 .51 .51 0 0 1 .3 .6h-.8zM284.4 154.1l.3 .3M284.7 154.4v.1"/>
<path d="M284.7 154.4l.5-.6-.5 .7M284.7 154.4l-2.3 1v.3M284.7 154.5l-2.3 1.2M285 151.2v2.6l-.4-.5v.5M285 154.8l-2 .9v.4M285.2 151.2v2.6M285.4 155l-2 1M285.4 156.5a8.2 8.2 0 0 0 7.1 .7M285.5 155l-2.7 1.1M285.7 156.4a7.5 7.5 0 0 0 6.5 .6M285.9 151.3v.4M285.9 154.4l.1 .1"/>
<path d="M286 154.5l-.4 .5 .4 .2M286 154.5l.7 .2v1.5M286 151.8v2.7M286.1 151.3v.4M286.1 155.2v1M288.9 158.6a.72 .72 0 0 0 1.3 0M289 158.5a.51 .51 0 0 1 .6-.3 .51 .51 0 0 1 .3 .6l-.6 .1zM291.1 152.4v4.2M291.7 152.6v4M292.7 153.3v.6M292.7 154.7v1.2M292.7 156.7v.6"/>
<path d="M293.4 153.3v4.1M293.7 157.5l.3 .3 .8-.1M293.8 157.3a.51 .51 0 0 1 .7-.2 .51 .51 0 0 1 .3 .6h-.9zM293.9 156.1h.1M294.1 156.1l-.2 .3M295.5 152.3v4.1M295.8 154.7a.47 .47 0 0 1 .6-.3 .47 .47 0 0 1 .3 .6h-.7zM298.1 150.3v.1M303 145.6l-.1 .2M336.2 141.7l3.4 2 2.3 .9M336.2 141.1l.2 .1M341.8 153.1l-.2 .1"/>
<path d="M341.9 144.6h.2M342 145.9l-.7 6.9M342.1 144.4l-.1 .1M342.1 143.9h-.1M342.2 143.6h-.1M342.5 145.9v.2M342.7 145.1l.1 .1M342.8 145.8l5.7 3M342.9 143.8h.1M343.1 143.9v.1M343.1 146.5h.1M343.2 146.2l-.4 .1"/>
<path d="M343.3 146.4l-.2 .1M343.3 142.9h.1M343.5 142.5a2.86 2.86 0 0 1 1.7 3.7M343.5 143.8l-.4 .1M343.7 144.4h.1M343.9 143.4h.1M343.9 143.5v.1M344 146.6l-.1 .2M344 145.6l-.1 .1M344 143v.1M344 145v.1M344 143.9l-.7 .2"/>
<path d="M344.2 146.9h.2M344.2 143.4l-.3 .1M344.3 144.4l-.6 .2M344.4 143.9l-.1 .1M344.4 144.7l-.5 .2M344.5 145.3l-.6 .2M344.6 143.9h-.2M344.7 145.1h.1M344.9 145l-.2 .1M345 145.5l-.3 .2M345.2 142.6h.1M345.6 143l-.1 .1"/>
<path d="M346.2 144.1l-.2 .1M346.5 144.6l-.4 .2 .3-.1M346.8 143.4h.2M348.5 148.3l.1 1M353.2 140.9l.1 .1M285.9 161.9l.9 .1M293.1 161.9l-.9 .2M330.8 184.6l3.3 2.2 2.3 1M330.8 184.1h.1M336 196.2l-.1 .1M336.5 187.7l.1 .1M336.5 189.1l-.8 6.8"/>
<path d="M336.5 187.6v.1M336.5 187.6h.1M336.6 186.7h.1M336.7 187l-.2 .1M337 189.1v.2M337.2 188.4h.2M337.3 189.5h.1M337.3 188v.1M337.4 189.1l5.5 3.2M337.6 187.2h.1M337.7 180.6l.6 .2 .2 .4M337.7 189.3l-.3 .2"/>
<path d="M337.8 189.6l-.2 .1M337.9 187.2v.1M338 187l-.3 .2M338.1 181a19 19 0 0 0-.9 7M338.1 185.8a2.91 2.91 0 0 1 1.6 3.7M338.3 189.8v.1M338.3 187.8v.1M338.3 190h.1M338.3 188.8h.1M338.3 189.8h.1M338.3 187.6v.1M338.5 186.6v.1"/>
<path d="M338.5 188.3h.1M338.5 186.7v.1M338.5 188.9l-.2 .1M338.5 186.3v.1M338.5 187l-.6 .2M338.7 190.1h.1M338.8 186.7h-.3M338.8 187.1l.3 .1M338.8 187.1h.1M338.8 187.6l-.5 .3M339 187.9l-.6 .2M339 188.5l-.5 .3"/>
<path d="M339.2 188.9v.2M339.2 188.5h.1M339.5 188.3l-.3 .1M339.5 189.2v.1M339.5 188.8l-.3 .3M339.5 188.1v.1M339.9 185.8l-.3 .1M339.9 185.8l-.2 .1M340 186.4h.2M340.7 188l.2-.1-.2 .2M340.7 187.4h-.1M343 191.8l.1 1"/>
<path d="M347.7 184.2l.1 .1"/>
</g>
<g fill="#000">
<circle cx="227.1" cy="98.5" r=".19"/>
<circle cx="237.5" cy="90.6" r=".19"/>
<circle cx="237.6" cy="90.7" r=".19"/>
<circle cx="237.9" cy="91.1" r=".19"/>
<circle cx="237.9" cy="91.2" r=".19"/>
<circle cx="238.3" cy="92.2" r=".19"/>
<circle cx="238.4" cy="92.7" r=".19"/>
<circle cx="342" cy="144.5" r=".19"/>
<circle cx="342.1" cy="143.6" r=".19"/>
<circle cx="343.6" cy="143.7" r=".19"/>
<circle cx="343.8" cy="146.7" r=".19"/>
<circle cx="343.9" cy="143.4" r=".19"/>
<circle cx="343.9" cy="144.9" r=".19"/>
<circle cx="343.9" cy="145.6" r=".19"/>
<circle cx="343.9" cy="146.8" r=".19"/>
<circle cx="344" cy="146.7" r=".19"/>
<circle cx="344.1" cy="145.6" r=".19"/>
<circle cx="344.2" cy="143.9" r=".19"/>
<circle cx="344.2" cy="143.4" r=".19"/>
<circle cx="344.7" cy="145.8" r=".19"/>
<circle cx="344.7" cy="143.9" r=".19"/>
<circle cx="344.7" cy="145.2" r=".19"/>
<circle cx="344.9" cy="146" r=".19"/>
<circle cx="345" cy="144.9" r=".19"/>
<circle cx="353.3" cy="141" r=".19"/>
<circle cx="337.5" cy="187" r=".19"/>
<circle cx="337.6" cy="189.7" r=".19"/>
<circle cx="338.3" cy="190" r=".19"/>
<circle cx="338.4" cy="190" r=".19"/>
<circle cx="338.4" cy="188.1" r=".19"/>
<circle cx="338.4" cy="186.7" r=".19"/>
<circle cx="338.6" cy="188.8" r=".19"/>
<circle cx="339.1" cy="187.1" r=".19"/>
<circle cx="339.2" cy="187.2" r=".19"/>
</g>
<!-- layer: Border (ISO) -->
<g fill="none" stroke="#000" stroke-width=".7">
<path d="M74.2 6.3v3.8M148.5 6.3v3.8M222.8 6.3v3.8M297 .2v9.9l-2.9-4.9h5.8l-2.9 4.9 2.9-4.9M371.2 6.3v3.8M445.5 6.3v3.8M519.7 6.3v3.8M6.1 70.1h3.9M584 70.1h3.9M6.1 140.2h3.9M584 140.2h3.9M0 210.2h10l-5-3v5.8l5-2.8-5 2.8"/>
<path d="M594 210.2h-10l5-3v5.8l-5-2.8 5 2.8M6.1 280.1h3.9M584 280.1h3.9M6.1 350.2h3.9M584 350.2h3.9M10 410.2v-400.1h574v400.1h-574h574M74.2 410.2v3.9M148.5 410.2v3.9M222.8 410.2v3.9M299.9 415.1l-2.9-4.9 2.9 4.9h-5.8l2.9-4.9v10M371.2 410.2v3.9M445.5 410.2v3.9"/>
<path d="M519.7 410.2v3.9"/>
</g>
<!-- layer: Title (ISO) -->
<g fill="none" stroke="#000" stroke-width=".51">
<path d="M394 354.9h190v55.3h-190zM448.6 354.9v55.3M474.6 354.9v38.3M492.8 354.9v55.3M546.4 354.9v6.8M394 376.2h98.8M394 371.9h190M401.8 371.9v38.3M427.8 371.9v38.3M440.8 371.9v38.3M459 371.9v17M492.8 361.7h91.2"/>
<path d="M394 380.4h98.8M394 384.7h98.8M394 388.9h98.8M394 393.2h190M394 397.4h54.6M568.2 393.2v12.7M394 405.9h190M394 401.7h54.6M538.4 405.9v4.3M568.2 401.7h15.8"/>
</g>
<!-- layer: Symbol (ISO) -->
<g fill="none" stroke="#000" stroke-width=".42">
<path d="M188.3 77.4l2.2-1.3 .3 1zM246.2 63.9h-18.9l-39 13.5M301.2 91.3h-30.2l-37.3 14.8M233.7 106.1l2.1-1.4 .4 .9zM351.9 111.1h-24.2l-19.3 9.8M370.5 116.5h-44.1l-18 9.4M308.4 139.1l2-1.5 .4 .9zM308.4 133.3l1.9-1.6 .5 .9zM308.4 125.9l1.9-1.6 .5 .9zM308.4 120.9l2-1.6 .4 .9zM357.9 130.2h-31.5l-18 8.9M362.1 123.4h-35.4l-18.3 9.9"/>
<path d="M419.2 130h-37.8l-34.4 13.4M203.4 152.6h57.5l19.8 3.7M236.5 158.9h23.9l18 2.1M278.3 155.3l2.4 1h-2.6zM347 143.4l2.1-1.3 .3 .9zM355.2 152.4l2.2-1.2 .3 .9zM423 143.6h-41.7l-26.1 8.8M226.3 164.7h34.2l19.4 3M275.9 160.2l2.5 .8-2.6 .2zM277.6 166.9l2.3 .8-2.5 .1zM368.7 170.3l2.1-1.5 .4 .9zM401.7 163.2h-18.2l-14.8 7.1"/>
<path d="M342.3 188.4l1 2.4-1 .2zM342.3 188.4l5.9 25.8h45.2M413.1 208.8l2.5-.7 .1 1zM465.6 206.8a311.9 311.9 0 0 0-52.5 2"/>
</g>
<g fill="#000">
<path d="M188.3 77.4l2.2-1.3 .3 1zM233.7 106.1l2.1-1.4 .4 .9zM308.4 120.9l2-1.6 .4 .9zM308.4 133.3l1.9-1.6 .5 .9zM308.4 125.9l1.9-1.6 .5 .9zM308.4 139.1l2-1.5 .4 .9zM278.3 155.3l2.4 1h-2.6zM347 143.4l2.1-1.3 .3 .9zM355.2 152.4l2.2-1.2 .3 .9zM275.9 160.2l2.5 .8-2.6 .2zM277.6 166.9l2.3 .8-2.5 .1zM368.7 170.3l2.1-1.5 .4 .9z"/>
<path d="M342.3 188.4l1 2.4-1 .2zM413.1 208.8l2.5-.7 .1 1z"/>
</g>
<g font-size="7.7">
<text x="493.8" y="401.3">Hub_AssemblyM2_Drawin</text>
<text x="570.3" y="401.3">g5</text>
</g>
<g font-size="5.4">
<text x="35.9" y="9.8">8</text>
<text x="110.2" y="9.8">7</text>
<text x="184.4" y="9.8">6</text>
<text x="258.6" y="9.8">5</text>
<text x="332.7" y="9.8">4</text>
<text x="407.2" y="9.8">3</text>
<text x="481.4" y="9.8">2</text>
<text x="556" y="9.8">1</text>
<text x="6.6" y="36.9">F</text>
<text x="584.9" y="36.9">F</text>
<text x="229.7" y="62.7">Rotor 2</text>
<text x="273.6" y="90">Wire Channel</text>
<text x="6.6" y="106.9">E</text>
<text x="584.9" y="106.9">E</text>
<text x="330.2" y="109.8">Hub Cover</text>
<text x="328.9" y="115.2">Microcontroller Hub</text>
<text x="329.2" y="122.1">Electronics Hub</text>
<text x="328.9" y="128.9">Interface Hub</text>
<text x="383.9" y="128.7">Top TORB Motor</text>
<text x="383.8" y="142.3">TORB Motor Pylon</text>
<text x="203.4" y="151.3">Hall Effect Sensor Mount</text>
<text x="236.5" y="157.6">Main Body</text>
<text x="386" y="162">Rotor 1</text>
<text x="226.3" y="163.4">Threaded Rods</text>
<text x="6.5" y="176.9">D</text>
<text x="584.8" y="176.9">D</text>
<text x="439.7" y="205.5">Rotor Shaft</text>
<text x="350.8" y="212.8">Bottom TORB Motor</text>
<text x="6.6" y="246.9">C</text>
<text x="584.9" y="246.9">C</text>
<text x="6.5" y="316.9">B</text>
<text x="584.8" y="316.9">B</text>
<text x="6.3" y="386.9">A</text>
<text x="584.6" y="386.9">A</text>
<text x="35.9" y="414.1">8</text>
<text x="110.2" y="414.1">7</text>
<text x="184.4" y="414.1">6</text>
<text x="258.6" y="414.1">5</text>
<text x="332.7" y="414.1">4</text>
<text x="407.2" y="414.1">3</text>
<text x="481.4" y="414.1">2</text>
<text x="556" y="414.1">1</text>
</g>
<text font-size="3.9" x="574.1" y="405.1">A2</text>
<g font-size="3">
<text x="464" y="375.1">Date</text>
<text x="480.6" y="375.1">Name</text>
<text x="460" y="379.4">10/4/2024</text>
<text x="475.6" y="378.8">Rayde Kruger</text>
</g>
<g font-size="2.3">
<text x="449.6" y="379.4">Drawn</text>
<text x="449.6" y="383.6">Checked</text>
<text x="449.6" y="387.9">Standard</text>
<text x="395.4" y="408.8">State</text>
<text x="411.1" y="408.5">Changes</text>
<text x="432.2" y="408.8">Date</text>
<text x="442.4" y="408.8">Name</text>
</g>
</svg>
